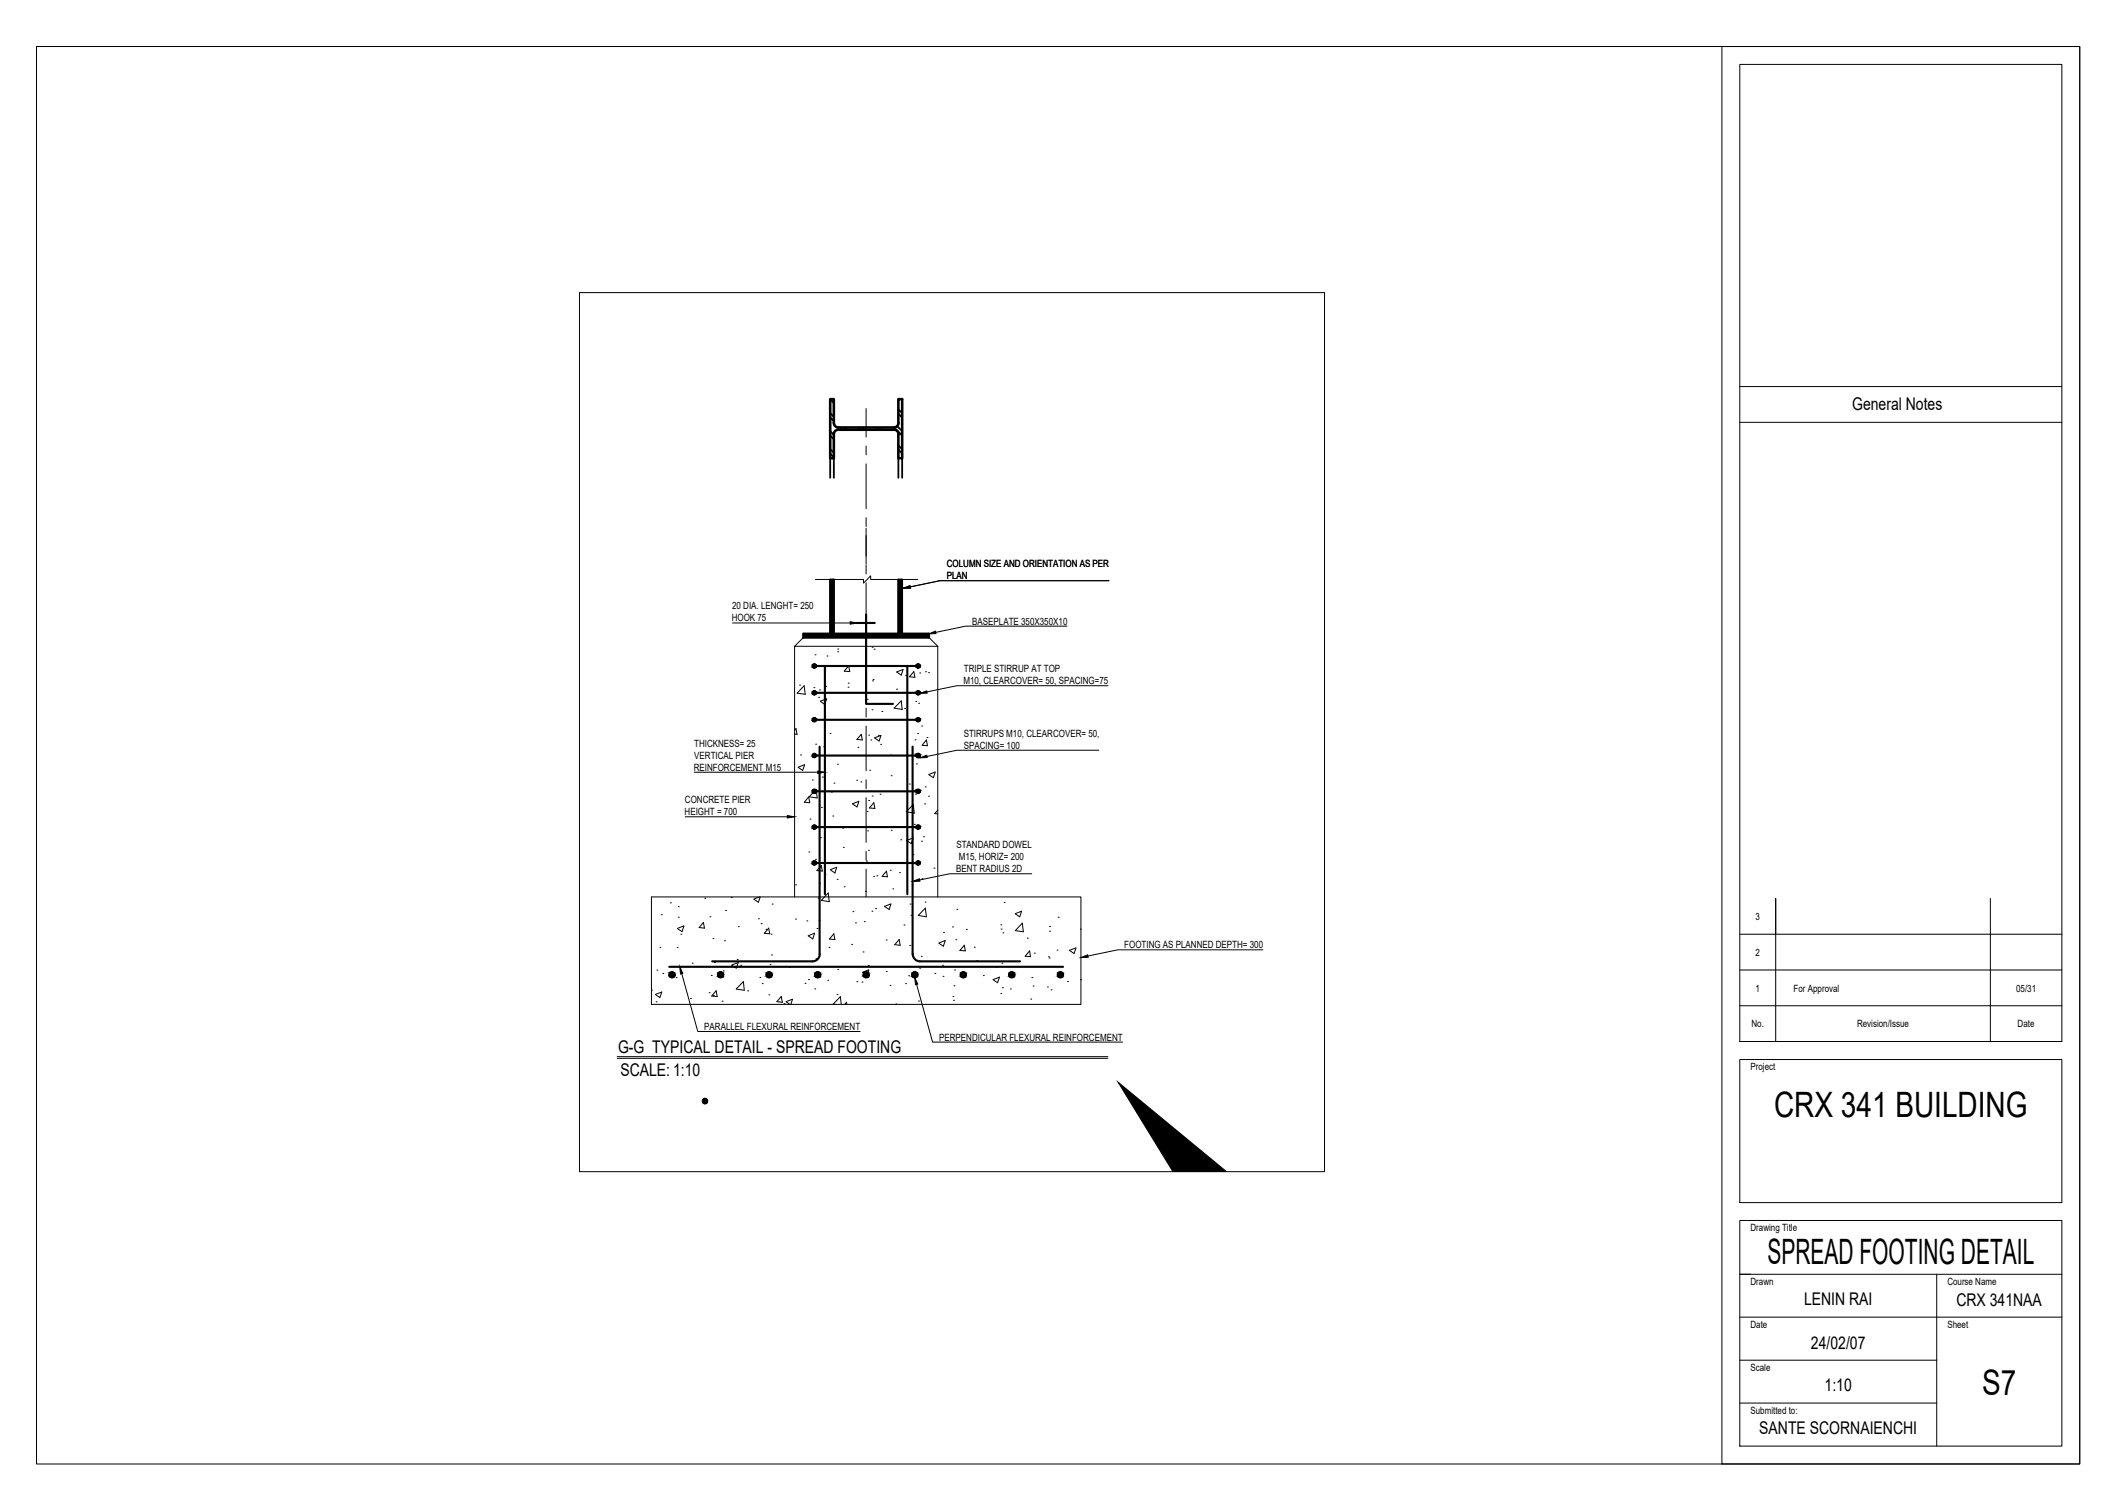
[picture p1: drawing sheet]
<svg xmlns="http://www.w3.org/2000/svg" width="594mm" height="420mm" viewBox="0 0 594 420" stroke-linecap="round" stroke-linejoin="round" font-family="sans-serif">
<!-- layer: S-CONC INSTRUCTIONS -->
<path d="M312.4 302.3l30.3 25h-15z" fill="#000" stroke="#000" stroke-width=".28"/>
<!-- layer: S-HATCH -->
<g fill="none" stroke="#000" stroke-width=".28">
<path d="M223.4 191.4h.1M224.7 191.6l.3 2.4-2.2-.4zM227.4 192.1h.1M227.8 182.9h.1M228.8 194.8h.1M229 192.7h.1M230.8 191.7h.1M231 195.2l-1.8 .7M231 195.2l-.5 1.6-1.3-.9M231.1 183.3h.1M234.1 182.1h.1M234.1 181.3h.1"/>
<path d="M237 192h.1M237 190.8h.1M237.2 186l.2 1.6-1.5-.1zM242.3 195.4h.1M243.7 198.3h.1M243.7 180.8h.1M243.8 190.2h.1M244 189.8h.1M244.3 181.4h.1M246.4 198.8h.1M250.5 192.5h.1M251.8 195.8l.3 2.4-2.2-.4z"/>
<path d="M252.3 187l-1.7 .7M252.3 187.1l-.5 1.5-1.2-.9M252.8 197.9h.1M253.1 188.7h.1M255.4 187.6l.3 1.6-1.6-.1zM255.9 196h.1M256.7 196.5h.1M257 188h.1M258.6 187.7h.1M259.5 187.9h.1M222 204l.5-.5 .2 1.6M222 205.1h.8"/>
<path d="M223.7 210.9h.1M224.8 213.6l-1.7 .7M224.8 213.7l-.5 1.5-1.2-.8M227 217.9h.1M227.9 207.9h.1M229.8 217.1h.1M230.2 208.6h.1M230.4 200.9h.1M230.5 200.2h.1M231.9 204.9h.1M233 218.8h.1M234 213.5h.1"/>
<path d="M239.4 218h.1M239.7 208.8h.1M240.5 218.4h.1M240.7 205.1l.3 1.6-1.6-.1zM242.7 205.4h.1M243 215.2h.1M243.3 206.7h.1M244.4 206.1l1.8-.7-.5 1.6zM245.5 205.4h.1M246.1 207.9h.1M248.8 210.9h.1M249 216.7h.1"/>
<path d="M254.1 219h.1M255.7 206.7h.1M256.1 213.4h.1M256.4 204.9h.1M257.6 202.8h.1M258.5 219.8h.1M258.9 206.7l.3 1.6-1.5-.1zM259 206h.1M261.3 215.6l-1.8 .8M261.3 215.7l-.5 1.6-1.3-.9M226 222.6l.3 1.6-1.6-.1zM226 238h.1"/>
<path d="M226.4 228.8h.1M228.1 220.5l.2 2.4-2.2-.3zM228.9 224.9h.1M229.2 234h.1M229.5 225.6h.1M232.3 221.3h.1M232.7 228h.1M235.5 231.4h.1M235.7 236.7h.1M240 223.9l-1.8 .6M240 223.9l-.5 1.5-1.3-.8M242.3 226.7h.1"/>
<path d="M242.4 232.1h.1M242.7 237.5h.1M242.7 223.6h.1M243.7 222.4h.1M244.2 224.2l.3 1.6-1.5-.1zM245.9 221.9h.1M249 231.9h.1M251.7 234.6h.1M255.1 238.8h.1M255.1 234.1l-1.7 .7 1.2 .9 .5-1.6M255.2 224.7l.3 2.5-2.3-.4zM255.5 230.3h.1"/>
<path d="M255.8 221.9h.1M257.5 235h.1M258.1 233.8h.1M258.4 224.6h.1M259.5 222.4h.1M262 226.3l-.8 1 .8 .1M184.8 255.5h.1M187.3 252.2h.1M189.5 256.2h.1M189.5 253.3h.1M191.1 258.7l-.5 1.6-1.3-.9M191.1 258.7l-1.7 .6"/>
<path d="M196.6 257.7l.2 1.6-1.4-.2zM196.9 251h.1M198.4 256.1h.1M202.7 254.3h.1M204.3 250.7h.1M206.3 258.9h.1M211.9 256.7h.1M212.2 250.6l-1.5 .6M212.4 250.6l-.5 1.5-1.2-.9M212.7 258h.1M214 259.6h.1M214.8 259.3l.3 1.6-1.5-.2z"/>
<path d="M215.8 252.6h.1M222.3 256.8h.1M222.3 247.2h.1M225.5 257.3h.1M227.9 240.1h.1M228.3 259.4h.1M228.6 250.9h.1M228.9 257.1h.1M228.9 242.4h.1M229 246.8h.1M229.8 243.3l-1.5-.1 1.2-1.4 .3 1.6M230.5 244.3h.1"/>
<path d="M231.4 249.5l.3 2.4-2.2-.4zM233.8 242.3l-1.8 .7 1.3 .9 .5-1.6M233.9 245.7h.1M235.9 247.7h.1M238.3 254.7h.1M239.1 257.8h.1M241.5 257.5h.1M241.8 249h.1M242.1 240.5h.1M243.7 254.6h.1M244.1 244.9h.1M244.7 253.8h.1"/>
<path d="M245 244.6h.1M247.2 253.2l1.8-.7-.5 1.6-1.3-.9M247.7 243.3l-1.2 1.5 1.5 .1-.3-1.5M248.8 243.1h.1M249.5 248.3h.1M251.4 243.8h.1M252.6 258.4h.1M254.3 252.6h.1M254.6 255.7h.1M254.8 247.2h.1M257.6 245.5h.1M258.5 252h.1"/>
<path d="M258.8 256.1l-2.2-.4 2-2 .3 2.4M261 242.5h.1M266.1 259h.1M267.4 254h.1M270 259.6h.1M279.7 258.4h.1M279.7 259.5h.1M280.6 252.1h.1M285.5 254.6l-.6 1.5-1.2-.8M285.5 254.6l-1.8 .6M285.7 257.9l.3 2.4-2.3-.3zM293.3 258.8h.1"/>
<path d="M295.7 256.2h.1M301.9 259.5h.1M182 276v.8M183.3 279.9h.1M183.6 271h.1M184.4 264.7h.1M184.9 277.2l-.5 1.5-1.3-.9M185 277.1l-1.8 .7M185.2 271.9h.1M188.9 273.1h.1M189.2 264.7h.1M190.2 261h.1"/>
<path d="M193 278.9h.1M193.4 269.1h.1M198.2 277.3h.1M198.8 272.5h.1M199.2 262.2h.1M199.3 278.1h.1M199.6 268.9h.1M200.1 276.8l.3 1.6-1.5-.1zM201.8 279.7h.1M202.1 271.2h.1M202.4 262.8h.1M206 268.1h.1"/>
<path d="M206.3 268.9l-1.8 .7M206.3 268.9l-.6 1.6-1.2-.9M207 269.7h.1M207.7 274.2l-2 2.1 2.3 .3-.3-2.4M208.9 276.8h.1M212.3 273.1h.1M213 274.8h.1M214.8 277.9h.1M215.2 269.5h.1M215.5 261h.1M215.6 266.8h.1M218.3 278.4l.3 1.6-1.5-.2z"/>
<path d="M220.6 270.3h.1M225 274.7h.1M225.8 261.4l1.8-.7-.5 1.6-1.3-.8M225.9 273.6h.1M227.7 276.3h.1M227.8 272.2h.1M228 267.8h.1M231.3 273.9h.1M231.6 264.7h.1M233 260.9l.3 1.6-1.5-.2zM233.9 277.8h.1M234.1 270.8h.1"/>
<path d="M238 263.8h.1M239.4 274.2h.1M240.9 274.4h.1M241 272.6h.1M241.2 265.9h.1M242.6 269.7h.1M242.8 270.9l-1.8 .7M242.8 271l-.5 1.5-1.3-.8M247.6 262.6h.1M247.6 271.4h.1M248.7 275.3h.1M251.2 262.5l.3 1.6-1.5-.2z"/>
<path d="M253 274.8h.1M253.9 272.6h.1M254.2 264.1h.1M256.7 279.7h.1M257 270.5h.1M257.4 267.2h.1M261.2 271.9h.1M263.4 269.7h.1M263.5 272.8h.1M263.7 260.5h.1M264.1 262.8l-.5 1.5-1.3-.8M264.2 262.7l-1.8 .7"/>
<path d="M266.3 278.4h.1M266.4 279.4h.1M266.6 275.4h.1M266.7 271h.1M267.1 262.5h.1M269.5 264.1l.2 1.5-1.5-.1zM272.2 264.6h.1M273 268.4h.1M274.8 272.5h.1M278.3 270.2h.1M279.3 273l-.5 1.5-1.3-.8M279.3 273l-1.8 .6"/>
<path d="M279.7 277.5h.1M280 269.1h.1M280.1 275.9h.1M280.2 260.6h.1M282.3 276.3h.1M287.1 262.1h.1M288 267.3l-.3-1.7-1.2 1.5 1.5 .2M288 279.1h.1M288.3 273.1h.1M288.7 275.5h.1M289 266.3h.1M292.7 275.7h.1"/>
<path d="M293 267.3h.1M293.2 267.6h.1M293.3 260.1h.1M293.7 276.5h.1M295.4 265.4h.1M298.3 274.2h.1M300.7 264.8l-1.8 .7M300.7 264.8l-.6 1.6-1.2-.9M301.9 273.7h.1M219.1 280.4h.1M220.7 280.6l-1-.8 1.7-.7-.4 1.5M233.4 280.6l-.6-.1 2-2.1 .3 2.2"/>
<path d="M236.1 280.6l.5-.6v.6M250.3 280.5h.1"/>
</g>
<!-- layer: S-FOOTING -->
<path d="M182 250.6h120v30h-120z" fill="none" stroke="#000" stroke-width=".28"/>
<!-- layer: S-FOUNDATION -->
<path d="M224.5 178.1l-2.5 2.5M259.5 178.1l2.5 2.5M222 180.6h40M222 180.6v70M262 180.6v70" fill="none" stroke="#000" stroke-width=".28"/>
<!-- layer: S-COLUMN-STEEL-PLAN -->
<path d="M249.8 119.4h-15.5a1.29 1.29 0 0 1-1.3-1.2v-6.7h-1v16.5h1v-6.7M251 118.2v-6.7h1.1v16.5h-1.1v-6.7M251.1 118.1a1.29 1.29 0 0 1-1.3 1.3M234.3 120.1h15.5M234.3 120a1.29 1.29 0 0 0-1.3 1.3M249.8 120a1.29 1.29 0 0 1 1.3 1.3M224.5 177.1h35v1h-35z" fill="none" stroke="#000" stroke-width=".72"/>
<!-- layer: S-FOOTING -->
<g fill="#000" stroke="#000" stroke-width=".28">
<path d="M197 307.6h.7v.3z"/>
<path d="M196.3 307.9l.2 .2 .5-.5zM197 307.6l-.3 .7-.2-.2zM197 307.6l-.3 .7 .3 .1z"/>
<path d="M196.5 307.1l-.2 .2 .7 .3zM196.3 307.3l.7 .3h-.7zM196.3 307.6v.3l.7-.3z"/>
<path d="M197 307.6v.8l.3-.1zM197 307.6l.5 .5-.2 .2zM197 307.6l.5 .5 .2-.2z"/>
<path d="M197 306.8v.8l.3-.7zM196.7 306.9l.3-.1v.8zM196.5 307.1l.5 .5-.3-.7z"/>
<path d="M197 307.6h.7v-.3zM197 307.6l.5-.5 .2 .2zM197.3 306.9l-.3 .7 .5-.5z"/>
</g>
<!-- layer: S-REINF -->
<g fill="#000" stroke="#000" stroke-width=".28">
<path d="M227.5 185.6h.2zM227.4 185.6h.3z"/>
<path d="M227.5 193.1h.2zM227.4 193.1h.3z"/>
<path d="M227.4 185.6h.4zM227.3 185.6h.5z"/>
<path d="M227.4 186.6h.3zM227.4 186.6h.2z"/>
<path d="M227.4 193.1h.4zM227.3 193.1h.5z"/>
<path d="M227.4 194.1h.3zM227.4 194.1h.2z"/>
<path d="M227.3 185.6l.5 .1zM227.2 185.7h.6z"/>
<path d="M227.3 186.5h.5zM227.3 186.5l.4 .1z"/>
<path d="M227.3 193.1l.5 .1zM227.2 193.2h.6z"/>
<path d="M227.3 194h.5zM227.3 194l.4 .1z"/>
<path d="M227.2 185.7h.7zM227.2 185.7h.7z"/>
<path d="M227.2 186.5h.6zM227.2 186.5h.6z"/>
<path d="M227.2 193.2l.7 .1zM227.2 193.2l.7 .1z"/>
<path d="M227.2 194h.6zM227.2 194h.6z"/>
<path d="M227.2 185.7l.8 .1zM227.2 185.7l.8 .1z"/>
<path d="M227.2 186.4h.7zM227.2 186.4l.6 .1z"/>
<path d="M227.2 193.3h.8zM227.1 193.3h.9z"/>
<path d="M227.2 193.9h.7zM227.2 193.9l.6 .1z"/>
<path d="M227.1 185.8l.9 .1zM227.1 185.8l.9 .1z"/>
<path d="M227.1 186.4h.9zM227.1 186.4h.8z"/>
<path d="M227.1 193.3l.9 .1zM227.1 193.3l.9 .1z"/>
<path d="M227.1 193.8h.9zM227.1 193.8l.8 .1z"/>
<path d="M227.1 185.9l.9 .1zM227.1 185.9l.9 .1z"/>
<path d="M227 186l1 .1zM227 186l1 .1z"/>
<path d="M227 186.1h1zM227 186.1h1z"/>
<path d="M227 186.1l1 .2zM227 186.1l1 .2z"/>
<path d="M227.1 186.3h.9zM227.1 186.3l.9 .1z"/>
<path d="M227.1 193.4l.9 .1zM227.1 193.4l.9 .1z"/>
<path d="M227 193.5h1zM227 193.5h1z"/>
<path d="M227 193.5l1 .2zM227 193.5l1 .2z"/>
<path d="M227 193.7l1 .1zM227 193.7l1 .1z"/>
<path d="M227.1 193.8h.9zM227.1 193.8h.9z"/>
<path d="M256.5 185.6h.2zM256.4 185.6h.3z"/>
<path d="M256.5 193.1h.2zM256.4 193.1h.3z"/>
<path d="M256.4 185.6h.4zM256.3 185.6h.5z"/>
<path d="M256.4 186.6h.3zM256.4 186.6h.2z"/>
<path d="M256.4 193.1h.4zM256.3 193.1h.5z"/>
<path d="M256.4 194.1h.3zM256.4 194.1h.2z"/>
<path d="M256.3 185.6l.5 .1zM256.3 185.6l.5 .1z"/>
<path d="M256.3 186.5h.5zM256.3 186.5l.4 .1z"/>
<path d="M256.3 193.1l.5 .1zM256.3 193.1l.5 .1z"/>
<path d="M256.3 194h.5zM256.3 194l.4 .1z"/>
<path d="M256.2 185.7h.7zM256.2 185.7h.7z"/>
<path d="M256.2 186.5h.6zM256.2 186.5h.6z"/>
<path d="M256.2 193.2l.7 .1zM256.2 193.2l.7 .1z"/>
<path d="M256.2 194h.6zM256.2 194h.6z"/>
<path d="M256.2 185.7l.8 .1zM256.2 185.7l.8 .1z"/>
<path d="M256.2 186.4h.7zM256.2 186.4l.6 .1z"/>
<path d="M256.2 193.3h.8zM256.2 193.3h.8z"/>
<path d="M256.2 193.9h.7zM256.2 193.9l.6 .1z"/>
<path d="M256.1 185.8l.9 .1zM256.1 185.8l.9 .1z"/>
<path d="M256.1 186.4h.9zM256.1 186.4h.8z"/>
<path d="M256.1 193.3l.9 .1zM256.1 193.3l.9 .1z"/>
<path d="M256.1 193.8h.9zM256.1 193.8l.8 .1z"/>
<path d="M256.1 185.9l.9 .1zM256.1 185.9l.9 .1z"/>
<path d="M256 186l1 .1zM256 186l1 .1z"/>
<path d="M256 186.1l1 .2zM256 186.1l1 .2z"/>
<path d="M256.1 186.3h.9zM256.1 186.3l.9 .1z"/>
<path d="M256.1 193.4l.9 .1zM256.1 193.4l.9 .1z"/>
<path d="M256 193.5h1zM256 193.5h1z"/>
<path d="M256 193.7l1 .1zM256 193.7l1 .1z"/>
<path d="M256.1 193.8h.9zM256.1 193.8h.9z"/>
<path d="M256 186.1h1zM256 186.1h1z"/>
<path d="M256 193.5h1zM256 193.5l1 .2z"/>
<path d="M227.5 200.6h.2zM227.4 200.6h.3z"/>
<path d="M227.5 210.6h.2zM227.4 210.6h.3z"/>
<path d="M227.4 200.6h.4zM227.3 200.6h.5z"/>
<path d="M227.4 201.5h.3zM227.4 201.5h.2z"/>
<path d="M227.4 210.6h.4zM227.3 210.6h.5z"/>
<path d="M227.4 211.5h.3zM227.4 211.5l.2 .1z"/>
<path d="M227.3 200.6l.5 .1zM227.2 200.7h.6z"/>
<path d="M227.3 201.5h.5zM227.3 201.5h.4z"/>
<path d="M227.3 210.6l.5 .1zM227.3 210.6l.5 .1z"/>
<path d="M227.3 211.5h.5zM227.3 211.5h.4z"/>
<path d="M227.2 200.7h.7zM227.2 200.7h.7z"/>
<path d="M227.2 201.5h.6zM227.2 201.5h.6z"/>
<path d="M227.2 210.7h.7zM227.2 210.7h.7z"/>
<path d="M227.2 211.5h.6zM227.2 211.5h.6z"/>
<path d="M227.2 200.7l.8 .1zM227.2 200.7l.8 .1z"/>
<path d="M227.2 201.4h.7zM227.2 201.4l.6 .1z"/>
<path d="M227.2 210.7l.8 .1zM227.2 210.7l.8 .1z"/>
<path d="M227.2 211.4h.7zM227.2 211.4l.6 .1z"/>
<path d="M227.1 200.8l.9 .1zM227.1 200.8l.9 .1z"/>
<path d="M227.1 201.3h.9zM227.1 201.3l.8 .1z"/>
<path d="M227.1 210.8l.9 .1zM227.1 210.8l.9 .1z"/>
<path d="M227.1 211.3h.9zM227.1 211.3l.8 .1z"/>
<path d="M227.1 200.9l.9 .1zM227.1 200.9l.9 .1z"/>
<path d="M227 201l1 .1zM227 201l1 .1z"/>
<path d="M227 201.1l1 .1zM227 201.1l1 .1z"/>
<path d="M227 201.2l1 .1zM227 201.2l1 .1z"/>
<path d="M227.1 201.3h.9zM227.1 201.3h.9z"/>
<path d="M227.1 210.9l.9 .1zM227.1 210.9l.9 .1z"/>
<path d="M227 211l1 .1zM227 211l1 .1z"/>
<path d="M227 211.1l1 .1zM227 211.1l1 .1z"/>
<path d="M227 211.2h1zM227 211.2h1z"/>
<path d="M227.1 211.2h.9zM227.1 211.2l.9 .1z"/>
<path d="M256.5 200.6h.2zM256.4 200.6h.3z"/>
<path d="M256.5 210.6h.2zM256.4 210.6h.3z"/>
<path d="M256.4 200.6h.4zM256.3 200.6h.5z"/>
<path d="M256.4 201.5h.3zM256.4 201.5h.2z"/>
<path d="M256.4 210.6h.4zM256.3 210.6h.5z"/>
<path d="M256.4 211.5h.3zM256.4 211.5l.2 .1z"/>
<path d="M256.3 200.6l.5 .1zM256.3 200.6l.5 .1z"/>
<path d="M256.3 201.5h.5zM256.3 201.5h.4z"/>
<path d="M256.3 210.6l.5 .1zM256.3 210.6l.5 .1z"/>
<path d="M256.3 211.5h.5zM256.3 211.5h.4z"/>
<path d="M256.2 200.7h.7zM256.2 200.7h.7z"/>
<path d="M256.2 201.5h.6zM256.2 201.5h.6z"/>
<path d="M256.2 210.7h.7zM256.2 210.7h.7z"/>
<path d="M256.2 211.5h.6zM256.2 211.5h.6z"/>
<path d="M256.2 200.7l.8 .1zM256.1 200.8h.9z"/>
<path d="M256.2 201.4h.7zM256.2 201.4l.6 .1z"/>
<path d="M256.2 210.7l.8 .1zM256.2 210.7l.8 .1z"/>
<path d="M256.2 211.4h.7zM256.2 211.4l.6 .1z"/>
<path d="M256.1 200.8l.9 .1zM256.1 200.8l.9 .1z"/>
<path d="M256.1 201.3h.9zM256.1 201.3l.8 .1z"/>
<path d="M256.1 210.8l.9 .1zM256.1 210.8l.9 .1z"/>
<path d="M256.1 211.3h.9zM256.1 211.3l.8 .1z"/>
<path d="M256.1 200.9l.9 .1zM256.1 200.9l.9 .1z"/>
<path d="M256 201l1 .1zM256 201l1 .1z"/>
<path d="M256 201.2l1 .1zM256 201.2l1 .1z"/>
<path d="M256.1 201.3h.9zM256.1 201.3h.9z"/>
<path d="M256.1 210.9l.9 .1zM256.1 210.9l.9 .1z"/>
<path d="M256 211l1 .1zM256 211l1 .1z"/>
<path d="M256 211.2h1zM256 211.2h1z"/>
<path d="M256.1 211.2h.9zM256.1 211.2l.9 .1z"/>
<path d="M256 201.1h1zM256 201.1l1 .1z"/>
<path d="M256 211.1h1zM256 211.1l1 .1z"/>
<path d="M227.5 220.6h.2zM227.4 220.6h.3z"/>
<path d="M227.5 230.6h.2zM227.4 230.6h.3z"/>
<path d="M227.4 220.6h.4zM227.3 220.6h.5z"/>
<path d="M227.4 221.6h.3zM227.4 221.6h.2z"/>
<path d="M227.4 230.6h.4zM227.3 230.6h.5z"/>
<path d="M227.4 231.6h.3zM227.4 231.6h.2z"/>
<path d="M227.3 220.6l.5 .1zM227.2 220.7h.6z"/>
<path d="M227.3 221.5h.5zM227.3 221.5l.4 .1z"/>
<path d="M227.3 230.6l.5 .1zM227.2 230.7h.6z"/>
<path d="M227.3 231.5h.5zM227.3 231.5l.4 .1z"/>
<path d="M227.2 220.7h.7zM227.2 220.7h.7z"/>
<path d="M227.2 221.5h.6zM227.2 221.5h.6z"/>
<path d="M227.2 230.7l.7 .1zM227.2 230.7l.7 .1z"/>
<path d="M227.2 231.5h.6zM227.2 231.5h.6z"/>
<path d="M227.2 220.7l.8 .1zM227.2 220.7l.8 .1z"/>
<path d="M227.2 221.4h.7zM227.2 221.4l.6 .1z"/>
<path d="M227.2 230.8h.8zM227.1 230.8h.9z"/>
<path d="M227.2 231.4h.7zM227.2 231.4l.6 .1z"/>
<path d="M227.1 220.8l.9 .1zM227.1 220.8l.9 .1z"/>
<path d="M227.1 221.3h.9zM227.1 221.3l.8 .1z"/>
<path d="M227.1 230.8l.9 .1zM227.1 230.8l.9 .1z"/>
<path d="M227.1 231.4h.9zM227.1 231.4h.8z"/>
<path d="M227.1 220.9l.9 .1zM227.1 220.9l.9 .1z"/>
<path d="M227 221l1 .1zM227 221l1 .1z"/>
<path d="M227 221.1h1zM227 221.1h1z"/>
<path d="M227 221.1l1 .1zM227 221.1l1 .1z"/>
<path d="M227.1 221.2h.9zM227.1 221.2l.9 .1z"/>
<path d="M227.1 230.9l.9 .1zM227.1 230.9l.9 .1z"/>
<path d="M227 231l1 .1zM227 231l1 .1z"/>
<path d="M227 231.1l1 .1zM227 231.1l1 .1z"/>
<path d="M227 231.2l1 .1zM227 231.2l1 .1z"/>
<path d="M227.1 231.3h.9zM227.1 231.3l.9 .1z"/>
<path d="M256.5 220.6h.2zM256.4 220.6h.3z"/>
<path d="M256.5 230.6h.2zM256.4 230.6h.3z"/>
<path d="M256.4 220.6h.4zM256.3 220.6h.5z"/>
<path d="M256.4 221.6h.3zM256.4 221.6h.2z"/>
<path d="M256.4 230.6h.4zM256.3 230.6h.5z"/>
<path d="M256.4 231.6h.3zM256.4 231.6h.2z"/>
<path d="M256.3 220.6l.5 .1zM256.3 220.6l.5 .1z"/>
<path d="M256.3 221.5h.5zM256.3 221.5l.4 .1z"/>
<path d="M256.3 230.6l.5 .1zM256.3 230.6l.5 .1z"/>
<path d="M256.3 231.5h.5zM256.3 231.5l.4 .1z"/>
<path d="M256.2 220.7h.7zM256.2 220.7h.7z"/>
<path d="M256.2 221.5h.6zM256.2 221.5h.6z"/>
<path d="M256.2 230.7l.7 .1zM256.2 230.7l.7 .1z"/>
<path d="M256.2 231.5h.6zM256.2 231.5h.6z"/>
<path d="M256.2 220.7l.8 .1zM256.2 220.7l.8 .1z"/>
<path d="M256.2 221.4h.7zM256.2 221.4l.6 .1z"/>
<path d="M256.2 230.8h.8zM256.2 230.8h.8z"/>
<path d="M256.2 231.4h.7zM256.2 231.4l.6 .1z"/>
<path d="M256.1 220.8l.9 .1zM256.1 220.8l.9 .1z"/>
<path d="M256.1 221.3h.9zM256.1 221.3l.8 .1z"/>
<path d="M256.1 230.8l.9 .1zM256.1 230.8l.9 .1z"/>
<path d="M256.1 231.4h.9zM256.1 231.4h.8z"/>
<path d="M256.1 220.9l.9 .1zM256.1 220.9l.9 .1z"/>
<path d="M256 221l1 .1zM256 221l1 .1z"/>
<path d="M256 221.1l1 .1zM256 221.1l1 .1z"/>
<path d="M256.1 221.2h.9zM256.1 221.2l.9 .1z"/>
<path d="M256.1 230.9l.9 .1zM256.1 230.9l.9 .1z"/>
<path d="M256 231l1 .1zM256 231l1 .1z"/>
<path d="M256 231.2l1 .1zM256 231.2l1 .1z"/>
<path d="M256.1 231.3h.9zM256.1 231.3l.9 .1z"/>
<path d="M256 221.1h1zM256 221.1h1z"/>
<path d="M256 231.1h1zM256 231.1l1 .1z"/>
<path d="M227.5 240.6h.2zM227.4 240.6h.3z"/>
<path d="M227.4 240.6h.4zM227.3 240.6h.5z"/>
<path d="M227.4 241.6h.3zM227.4 241.6h.2z"/>
<path d="M227.3 240.6l.5 .1zM227.2 240.7h.6z"/>
<path d="M227.3 241.5h.5zM227.3 241.5l.4 .1z"/>
<path d="M227.2 240.7h.7zM227.2 240.7h.7z"/>
<path d="M227.2 241.5h.6zM227.2 241.5h.6z"/>
<path d="M227.2 240.7l.8 .1zM227.2 240.7l.8 .1z"/>
<path d="M227.2 241.4h.7zM227.2 241.4l.6 .1z"/>
<path d="M227.1 240.8l.9 .1zM227.1 240.8l.9 .1z"/>
<path d="M227.1 241.3h.9zM227.1 241.3l.8 .1z"/>
<path d="M227.1 240.9l.9 .1zM227.1 240.9l.9 .1z"/>
<path d="M227 241l1 .1zM227 241l1 .1z"/>
<path d="M227 241.1l1 .1zM227 241.1l1 .1z"/>
<path d="M227 241.2l1 .1zM227 241.2l1 .1z"/>
<path d="M227.1 241.3h.9zM227.1 241.3h.9z"/>
<path d="M256.5 240.6h.2zM256.4 240.6h.3z"/>
<path d="M256.4 240.6h.4zM256.3 240.6h.5z"/>
<path d="M256.4 241.6h.3zM256.4 241.6h.2z"/>
<path d="M256.3 240.6l.5 .1zM256.3 240.6l.5 .1z"/>
<path d="M256.3 241.5h.5zM256.3 241.5l.4 .1z"/>
<path d="M256.2 240.7h.7zM256.2 240.7h.7z"/>
<path d="M256.2 241.5h.6zM256.2 241.5h.6z"/>
<path d="M256.2 240.7l.8 .1zM256.2 240.7l.8 .1z"/>
<path d="M256.2 241.4h.7zM256.2 241.4l.6 .1z"/>
<path d="M256.1 240.8l.9 .1zM256.1 240.8l.9 .1z"/>
<path d="M256.1 241.3h.9zM256.1 241.3l.8 .1z"/>
<path d="M256.1 240.9l.9 .1zM256.1 240.9l.9 .1z"/>
<path d="M256 241l1 .1zM256 241l1 .1z"/>
<path d="M256 241.2l1 .1zM256 241.2l1 .1z"/>
<path d="M256.1 241.3h.9zM256.1 241.3h.9z"/>
<path d="M256 241.1h1zM256 241.1l1 .1z"/>
<path d="M187.7 271.6h.3zM187.6 271.6h.4z"/>
<path d="M187.6 271.6l.5 .1zM187.4 271.7h.7z"/>
<path d="M187.6 273.1h.4zM187.6 273.1h.2z"/>
<path d="M187.4 271.7h.8zM187.4 271.7h.8z"/>
<path d="M187.4 273h.7zM187.4 273l.6 .1z"/>
<path d="M187.3 271.7l1 .1zM187.2 271.8h1.1z"/>
<path d="M187.3 272.9h.9zM187.3 272.9l.8 .1z"/>
<path d="M187.2 271.8l1.2 .1zM187.2 271.8l1.2 .1h-1.3z"/>
<path d="M187.2 272.8h1.1zM187.2 272.8l1 .1z"/>
<path d="M187.1 271.9l1.4 .2zM187.1 271.9l1.4 .2z"/>
<path d="M187.1 272.7h1.3zM187.1 272.7l1.2 .1z"/>
<path d="M187.1 272.1l1.4 .1zM187.1 272.1l1.4 .1z"/>
<path d="M187.1 272.6h1.4zM187.1 272.6l1.3 .1z"/>
<path d="M187 272.2l1.5 .1zM187 272.2l1.5 .1z"/>
<path d="M187 272.3l1.5 .2zM187 272.3l1.5 .2z"/>
<path d="M187 272.5h1.5zM187 272.5l1.5 .1z"/>
<path d="M201.3 271.6h.2zM201.1 271.6h.4z"/>
<path d="M201.1 271.6l.6 .1zM201 271.7h.7z"/>
<path d="M201.1 273.1h.4zM201.1 273.1h.3z"/>
<path d="M201 271.7h.8zM200.9 271.7h.9z"/>
<path d="M201 273h.7zM201 273l.5 .1z"/>
<path d="M200.9 271.7l1 .1zM200.9 271.7l1 .1z"/>
<path d="M200.9 272.9h.9zM200.9 272.9l.8 .1z"/>
<path d="M200.8 271.8l1.2 .1zM200.8 271.8l1.2 .1h-1.3z"/>
<path d="M200.8 272.8h1.1zM200.8 272.8l1 .1z"/>
<path d="M200.7 271.9l1.3 .2zM200.7 271.9l1.3 .2h-1.4z"/>
<path d="M200.7 272.7h1.3zM200.7 272.7l1.2 .1z"/>
<path d="M200.6 272.1l1.5 .1zM200.6 272.1l1.5 .1z"/>
<path d="M200.6 272.6h1.4zM200.6 272.6l1.4 .1z"/>
<path d="M200.6 272.2l1.5 .1zM200.6 272.2l1.5 .1z"/>
<path d="M200.6 272.5h1.5zM200.6 272.5l1.4 .1z"/>
<path d="M200.6 272.3h1.5zM200.6 272.3l1.5 .2z"/>
<path d="M214.8 271.6h.3zM214.7 271.6h.4z"/>
<path d="M214.7 271.6l.5 .1zM214.5 271.7h.7z"/>
<path d="M214.7 273.1h.4zM214.7 273.1h.3z"/>
<path d="M214.5 271.7h.8zM214.5 271.7h.8z"/>
<path d="M214.5 273h.7zM214.5 273l.6 .1z"/>
<path d="M214.5 271.7l.9 .1zM214.3 271.8h1.1z"/>
<path d="M214.5 272.9h.8zM214.5 272.9l.7 .1z"/>
<path d="M214.3 271.8l1.2 .1zM214.3 271.8l1.2 .1h-1.3z"/>
<path d="M214.3 272.8h1.1zM214.3 272.8l1 .1z"/>
<path d="M214.2 271.9l1.4 .2zM214.2 271.9l1.4 .2z"/>
<path d="M214.2 272.7h1.3zM214.2 272.7l1.2 .1z"/>
<path d="M214.2 272.1l1.4 .1zM214.2 272.1l1.4 .1z"/>
<path d="M214.2 272.6h1.4zM214.2 272.6l1.3 .1z"/>
<path d="M214.2 272.2l1.4 .1zM214.2 272.2l1.4 .1z"/>
<path d="M214.2 272.3l1.4 .2zM214.2 272.3l1.4 .2z"/>
<path d="M214.2 272.5h1.4zM214.2 272.5l1.4 .1z"/>
<path d="M228.4 271.6h.3zM228.3 271.6h.4z"/>
<path d="M228.3 271.6l.5 .1zM228.1 271.7h.7z"/>
<path d="M228.3 273.1h.4zM228.3 273.1h.2z"/>
<path d="M228.1 271.7h.8zM228 271.7h.9z"/>
<path d="M228.1 273h.7zM228.1 273l.6 .1z"/>
<path d="M228 271.7l1 .1zM228 271.7l1 .1z"/>
<path d="M228 272.9h.9zM228 272.9l.8 .1z"/>
<path d="M227.9 271.8l1.2 .1zM227.9 271.8l1.2 .1h-1.3z"/>
<path d="M227.9 272.8h1.1zM227.9 272.8l1 .1z"/>
<path d="M227.8 271.9l1.4 .2zM227.8 271.9l1.4 .2h-1.4z"/>
<path d="M227.8 272.7h1.3zM227.8 272.7l1.2 .1z"/>
<path d="M227.8 272.1l1.4 .1zM227.8 272.1l1.4 .1z"/>
<path d="M227.8 272.6h1.4zM227.8 272.6l1.3 .1z"/>
<path d="M227.7 272.2l1.5 .1zM227.7 272.2l1.5 .1z"/>
<path d="M227.7 272.3l1.5 .2zM227.7 272.3l1.5 .2z"/>
<path d="M227.7 272.5h1.5zM227.7 272.5l1.5 .1z"/>
<path d="M242 271.6h.2zM241.8 271.6h.4z"/>
<path d="M241.8 271.6l.6 .1zM241.7 271.7h.7z"/>
<path d="M241.8 273.1h.4zM241.8 273.1h.3z"/>
<path d="M241.7 271.7h.8zM241.6 271.7h.9z"/>
<path d="M241.7 273h.7zM241.7 273l.5 .1z"/>
<path d="M241.6 271.7l1 .1zM241.6 271.7l1 .1z"/>
<path d="M241.6 272.9h.9zM241.6 272.9l.8 .1z"/>
<path d="M241.5 271.8l1.2 .1zM241.5 271.8l1.2 .1h-1.3z"/>
<path d="M241.5 272.8h1.1zM241.5 272.8l1 .1z"/>
<path d="M241.4 271.9l1.3 .2zM241.4 271.9l1.3 .2z"/>
<path d="M241.4 272.7h1.3zM241.4 272.7l1.2 .1z"/>
<path d="M241.3 272.1l1.5 .1zM241.3 272.1l1.5 .1z"/>
<path d="M241.3 272.6h1.4zM241.3 272.6l1.4 .1z"/>
<path d="M241.3 272.2l1.5 .1zM241.3 272.2l1.5 .1z"/>
<path d="M241.3 272.3l1.5 .2zM241.3 272.3l1.5 .2z"/>
<path d="M241.3 272.5h1.5zM241.3 272.5l1.4 .1z"/>
<path d="M255.5 271.6h.3zM255.4 271.6h.4z"/>
<path d="M255.4 271.6l.5 .1zM255.3 271.7h.6z"/>
<path d="M255.4 273.1h.4zM255.4 273.1h.3z"/>
<path d="M255.3 271.7h.7zM255.1 271.7h.9z"/>
<path d="M255.3 273h.6zM255.3 273l.5 .1z"/>
<path d="M255.1 271.7l1.1 .1zM255 271.8h1.2z"/>
<path d="M255.1 272.9h.9zM255.1 272.9l.8 .1z"/>
<path d="M255 271.8l1.2 .1zM255 271.8l1.2 .1z"/>
<path d="M255 272.8h1.2zM255 272.8l1 .1z"/>
<path d="M255 271.9l1.3 .2zM255 271.9l1.3 .2h-1.4z"/>
<path d="M255 272.7h1.2zM255 272.7l1.2 .1z"/>
<path d="M254.9 272.1l1.4 .1zM254.9 272.1l1.4 .1z"/>
<path d="M254.9 272.6h1.4zM254.9 272.6l1.3 .1z"/>
<path d="M254.8 272.2l1.5 .1zM254.8 272.2l1.5 .1z"/>
<path d="M254.8 272.3l1.5 .2zM254.8 272.3l1.5 .2z"/>
<path d="M254.8 272.5h1.5zM254.8 272.5l1.5 .1z"/>
<path d="M269.1 271.6h.3zM268.9 271.6h.5z"/>
<path d="M268.9 271.6l.6 .1zM268.8 271.7h.7z"/>
<path d="M268.9 273.1h.5zM268.9 273.1h.3z"/>
<path d="M268.8 271.7h.8zM268.7 271.7h.9z"/>
<path d="M268.8 273h.7zM268.8 273l.6 .1z"/>
<path d="M268.7 271.7l1 .1zM268.7 271.7l1 .1z"/>
<path d="M268.7 272.9h.9zM268.7 272.9l.8 .1z"/>
<path d="M268.6 271.8l1.2 .1zM268.6 271.8l1.2 .1h-1.3z"/>
<path d="M268.6 272.8h1.1zM268.6 272.8l1 .1z"/>
<path d="M268.5 271.9l1.4 .2zM268.5 271.9l1.4 .2h-1.5z"/>
<path d="M268.5 272.7h1.3zM268.5 272.7l1.2 .1z"/>
<path d="M268.4 272.1l1.5 .1zM268.4 272.1l1.5 .1z"/>
<path d="M268.4 272.2l1.5 .1zM268.4 272.2l1.5 .1z"/>
<path d="M268.4 272.5l1.5 .1zM268.4 272.5l1.5 .1z"/>
<path d="M268.4 272.6h1.5zM268.4 272.6l1.4 .1z"/>
<path d="M268.4 272.3h1.5zM268.4 272.3l1.5 .2z"/>
<path d="M282.7 271.6h.2zM282.5 271.6h.4z"/>
<path d="M282.5 271.6l.5 .1zM282.4 271.7h.6z"/>
<path d="M282.5 273.1h.4zM282.5 273.1h.3z"/>
<path d="M282.4 271.7h.8zM282.3 271.7h.9z"/>
<path d="M282.4 273h.6zM282.4 273l.5 .1z"/>
<path d="M282.3 271.7l1 .1zM282.2 271.8h1.1z"/>
<path d="M282.3 272.9h.9zM282.3 272.9l.7 .1z"/>
<path d="M282.2 271.8l1.2 .1zM282.2 271.8l1.2 .1h-1.3z"/>
<path d="M282.2 272.8h1.1zM282.2 272.8l1 .1z"/>
<path d="M282.1 271.9l1.3 .2zM282.1 271.9l1.3 .2z"/>
<path d="M282.1 272.7h1.3zM282.1 272.7l1.2 .1z"/>
<path d="M282 272.1l1.5 .1zM282 272.1l1.5 .1z"/>
<path d="M282 272.6h1.4zM282 272.6l1.4 .1z"/>
<path d="M282 272.2l1.5 .1zM282 272.2l1.5 .1z"/>
<path d="M282 272.3l1.5 .2zM282 272.3l1.5 .2z"/>
<path d="M282 272.5h1.5zM282 272.5l1.4 .1z"/>
<path d="M296.2 271.6h.3zM296.1 271.6h.4z"/>
<path d="M296.1 271.6l.5 .1zM296 271.7h.6z"/>
<path d="M296.1 273.1h.4zM296.1 273.1h.3z"/>
<path d="M296 271.7h.8zM295.8 271.7h1z"/>
<path d="M296 273h.6zM296 273l.5 .1z"/>
<path d="M295.8 271.7l1 .1zM295.8 271.7l1 .1z"/>
<path d="M295.8 272.9h1zM295.8 272.9l.8 .1z"/>
<path d="M295.7 271.8l1.2 .1zM295.7 271.8l1.2 .1h-1.2z"/>
<path d="M295.7 272.8h1.1zM295.7 272.8l1.1 .1z"/>
<path d="M295.7 271.9l1.3 .2zM295.7 271.9l1.3 .2h-1.4z"/>
<path d="M295.7 272.7h1.2zM295.7 272.7l1.1 .1z"/>
<path d="M295.6 272.1l1.4 .1zM295.6 272.1l1.4 .1z"/>
<path d="M295.6 272.6h1.4zM295.6 272.6l1.3 .1z"/>
<path d="M295.5 272.2l1.6 .1zM295.5 272.2l1.6 .1z"/>
<path d="M295.5 272.5h1.5zM295.5 272.5l1.5 .1z"/>
<path d="M295.5 272.3h1.6zM295.5 272.3l1.5 .2z"/>
</g>
<g fill="none" stroke="#000" stroke-width=".59">
<path d="M239.6 174h4.8M242 171.7v24.9h7.5M227.5 186.1h29M227.5 193.5h29M230.5 186.1v63.7M253.5 186.1v63.7M227.5 201.1h29M227.5 211.1h29M229 208.6v58M255 208.6v58M227.5 221.1h29M227.5 231.1h29"/>
<path d="M227.5 241.1h29M187 270.1h110.1M229.1 266.6a2.01 2.01 0 0 1-2 2h-28.1M255.1 266.6a2.01 2.01 0 0 0 2 2h27.9"/>
<circle cx="227.6" cy="193.5" r=".49"/>
<circle cx="227.6" cy="186" r=".49"/>
<circle cx="256.6" cy="193.5" r=".49"/>
<circle cx="256.6" cy="186" r=".49"/>
<circle cx="227.6" cy="201.1" r=".49"/>
<circle cx="227.6" cy="211.1" r=".49"/>
<circle cx="256.6" cy="211.1" r=".49"/>
<circle cx="256.6" cy="201.1" r=".49"/>
<circle cx="227.6" cy="231" r=".49"/>
<circle cx="227.6" cy="221" r=".49"/>
<circle cx="256.6" cy="231" r=".49"/>
<circle cx="256.6" cy="221" r=".49"/>
<circle cx="227.6" cy="241.1" r=".49"/>
<circle cx="256.6" cy="241.1" r=".49"/>
<circle cx="187.8" cy="272.3" r=".74"/>
<circle cx="201.4" cy="272.3" r=".74"/>
<circle cx="214.9" cy="272.3" r=".74"/>
<circle cx="228.5" cy="272.3" r=".74"/>
<circle cx="242" cy="272.3" r=".74"/>
<circle cx="255.6" cy="272.3" r=".74"/>
<circle cx="269.2" cy="272.3" r=".74"/>
<circle cx="282.7" cy="272.3" r=".74"/>
<circle cx="296.3" cy="272.3" r=".74"/>
</g>
<!-- layer: S-COLUMN-STEEL-PLAN -->
<g fill="none" stroke="#000" stroke-width=".51">
<path d="M232 115.4l1 1M232 111.6l1 1M232 116.6l1 1M234.8 119.4l.6 .7M236 119.4l.6 .7M239.8 119.4l.6 .7M241 119.4l.6 .7M244.8 119.4l.6 .7M246 119.4l.7 .7M249.9 119.4l2.2 2.3M250.7 119l1.4 1.4M251 114.4l1.1 1"/>
<path d="M251 115.6l1.1 1M252 111.5l.1 .1M232 120.4l1 1.1M232 125.5l1 1M232 121.7l1 1M232 126.7l1 1M232 128v5.5M233 128v5.5M251 124.5l1.1 1M251 125.6l1.1 1.1M251 128v5.5M252.1 128v5.5"/>
<path d="M224.5 177.2l.8 .9M224.5 177.7l.4 .4M224.5 177.1l1 1M224.5 177.5l.5 .6M224.5 178l.1 .1M224.8 177.1l1 1M224.9 177.1l1 1M225.2 177.1l1 1M225.4 177.1l1 1M225.7 177.1l1 1M225.8 177.1l1 1M226.1 177.1l1 1"/>
<path d="M226.3 177.1l1 1M226.6 177.1l1 1M226.7 177.1l1 1M227 177.1l1 1M227.2 177.1l1 1M227.5 177.1l1 1M227.6 177.1l1 1M227.9 177.1l1 1M228.1 177.1l1 1M228.3 177.1l1.1 1M228.5 177.1l1 1M228.8 177.1l1 1"/>
<path d="M229 177.1l1 1M229.3 177.1l1 1M229.4 177.1l1 1M229.7 177.1l1 1M229.9 177.1l1 1M230.2 177.1l.9 1M230.3 177.1l1 1M230.6 177.1l1 1M230.8 177.1l1 1M231.1 177.1l1 1M231.2 177.1l1 1M231.5 177.1l1 1"/>
<path d="M231.6 177.1l1.1 1M231.9 177.1l1.1 1M232 176.2l1.8 1.9M232 176.7l1.4 1.4M232 176.5l1.6 1.6M232 176.9l1.1 1.2M232 162.3l1 1M232 162.7l1 1M232 163.2l1 1M232 163.6l1 1M232 164l1 1.1M232 164.5l1 1"/>
<path d="M232 165l1 1M232 165.4l1 1M232 165.9l1 1M232 166.3l1 1M232 166.8l1 1M232 167.2l1 1M232 167.6l1 1.1M232 168.1l1 1M232 168.6l1 1M232 169l1 1M232 169.5l1 1M232 169.9l1 1"/>
<path d="M232 170.3l1 1.1M232 170.8l1 1M232 171.2l1 1.1M232 171.7l1 1M232 172.1l1 1.1M232 172.6l1 1M232 173.1l1 1M232 173.5l1 1M232 173.9l1 1.1M232 174.4l1 1M232 174.8l1 1.1M232 175.3l1 1"/>
<path d="M232 175.7l1 1M232 162.1l1 1M232 162.6l1 1M232 163l1 1M232 163.4l1 1.1M232 163.9l1 1M232 164.3l1 1.1M232 164.8l1 1M232 165.3l1 1M232 165.7l1 1M232 166.2l1 1M232 166.6l1 1"/>
<path d="M232 167l1 1.1M232 167.5l1 1M232 167.9l1 1.1M232 168.4l1 1M232 168.8l1 1.1M232 169.3l1 1M232 169.8l1 1M232 170.2l1 1M232 170.6l1 1.1M232 171.1l1 1M232 171.5l1 1.1M232 172l1 1"/>
<path d="M232 172.4l1 1M232 172.9l1 1M232 173.3l1 1.1M232 173.8l1 1M232 174.2l1 1.1M232 174.7l1 1M232 175.1l1 1M232 175.6l1 1M232 176l1 1M232.2 161.9l.8 .8M232.5 161.9l.5 .5M232.7 161.9l.3 .3"/>
<path d="M232.9 161.9h.1M233 162.9l-1-1v15.2M233 161.9v15.2l1 1M233.3 177.1l1 1M233.5 177.1l.9 1M233.8 177.1l.9 1M233.9 177.1l1 1M234.2 177.1l1 1M234.4 177.1l1 1M234.7 177.1l1 1M234.8 177.1l1 1M235.1 177.1l1 1"/>
<path d="M235.2 177.1l1.1 1M235.5 177.1l1.1 1M235.7 177.1l1 1M236 177.1l1 1M236.1 177.1l1.1 1M236.4 177.1l1 1M236.6 177.1l1 1M236.9 177.1l1 1M237.1 177.1l.9 1M237.4 177.1l.9 1M237.5 177.1l1 1M237.8 177.1l1 1"/>
<path d="M238 177.1l1 1M238.3 177.1l.9 1M238.4 177.1l1 1M238.7 177.1l1 1M238.8 177.1l1.1 1M239.1 177.1l1.1 1M239.3 177.1l1 1M239.6 177.1l1 1M239.7 177.1l1 1M240 177.1l1 1M240.2 177.1l1 1M240.5 177.1l1 1"/>
<path d="M240.7 177.1l.9 1M240.9 177.1l1 1M241.1 177.1l1 1M241.4 177.1l1 1M241.6 177.1l.9 1M241.9 177.1l.9 1M242 177.1l1 1M242.3 177.1l1 1M242.4 177.1l1.1 1M242.7 177.1l1 1M242.9 177.1l1 1M243.2 177.1l1 1"/>
<path d="M243.3 177.1l1 1M243.6 177.1l1 1M243.8 177.1l1 1M244.1 177.1l1 1M244.2 177.1l1 1M244.5 177.1l1 1M244.7 177.1l1 1M245 177.1l1 1M245.2 177.1l.9 1M245.4 177.1l1 1M245.6 177.1l1 1M245.9 177.1l1 1"/>
<path d="M246 177.1l1 1M246.3 177.1l1 1M246.5 177.1l1 1M246.8 177.1l1 1M246.9 177.1l1 1M247.2 177.1l1 1M247.4 177.1l1 1M247.7 177.1l1 1M247.8 177.1l1 1M248.1 177.1l1 1M248.3 177.1l1 1M248.6 177.1l1 1"/>
<path d="M248.8 177.1l.9 1M249 177.1l1 1M249.2 177.1l1 1M249.5 177.1l1 1M249.6 177.1l1 1M249.9 177.1l1 1M250.1 177.1l1 1M250.4 177.1l1 1M250.5 177.1l1 1M250.8 177.1l1 1M251 176.4l1.7 1.7M251 176.9l1.3 1.2"/>
<path d="M251 176.2l1.9 1.9M251 176.7l1.4 1.4M251 162.1l1.1 1M251 162.5l1.1 1M251 162.9l1.1 1.1M251 163.4l1.1 1M251 163.8l1.1 1M251 164.3l1.1 1M251 164.7l1.1 1M251 165.2l1.1 1M251 165.7l1.1 1M251 166.1l1.1 1"/>
<path d="M251 166.5l1.1 1.1M251 167l1.1 1M251 167.4l1.1 1M251 167.9l1.1 1M251 168.3l1.1 1M251 168.8l1.1 1M251 169.2l1.1 1M251 169.7l1.1 1M251 170l1.1 1M251 170.1l1.1 1.1M251 170.6l1.1 1M251 170.9l1.1 1"/>
<path d="M251 171l1.1 1M251 171.5l1.1 1M251 171.9l1.1 1M251 172.4l1.1 1M251 172.8l1.1 1M251 173.3l1.1 1M251 173.7l1.1 1.1M251 174.2l1.1 1M251 174.6l1.1 1M251 175l1.1 1.1M251 175.5l1.1 1M251 176l1.1 1"/>
<path d="M251 162.3l1.1 1.1M251 162.8l1.1 1M251 163.2l1.1 1.1M251 163.7l1.1 1M251 164.1l1.1 1M251 164.6l1.1 1M251 165l1.1 1M251 165.5l1.1 1M251 165.9l1.1 1M251 166.4l1.1 1M251 166.8l1.1 1.1M251 167.3l1.1 1"/>
<path d="M251 167.7l1.1 1M251 168.1l1.1 1.1M251 168.6l1.1 1M251 169.1l1.1 1M251 169.5l1.1 1M251 170.4l1.1 1.1M251 171.3l1.1 1M251 171.7l1.1 1.1M251 172.2l1.1 1M251 172.7l1.1 1M251 173.1l1.1 1M251 173.6l1.1 1"/>
<path d="M251 174l1.1 1M251 174.5l1.1 1M251 174.9l1.1 1M251 175.3l1.1 1.1M251 175.8l1.1 1M251 161.9v15.2l1 1M251.1 161.9l1 1M251.3 161.9l.8 .7M251.5 161.9l.6 .5M251.8 161.9l.3 .3M252 161.9l.1 .1M252.1 161.9v15.2"/>
<path d="M252.2 177.1l1 1M252.3 177.1l1 1M252.6 177.1l1 1M252.8 177.1l1 1M253.1 177.1l.9 1M253.2 177.1l1 1M253.5 177.1l1 1M253.7 177.1l1 1M254 177.1l1 1M254.1 177.1l1 1M254.4 177.1l1 1M254.6 177.1l1 1"/>
<path d="M254.8 177.1l1.1 1M255 177.1l1 1M255.3 177.1l1 1M255.5 177.1l1 1M255.8 177.1l1 1M255.9 177.1l1 1M256.2 177.1l1 1M256.4 177.1l.9 1M256.7 177.1l.9 1M256.8 177.1l1 1M257.1 177.1l1 1M257.3 177.1l1 1"/>
<path d="M257.6 177.1l1 1M257.7 177.1l1 1M258 177.1l1 1M258.1 177.1l1.1 1M258.4 177.1l1.1 1M258.6 177.1l.9 .9M258.9 177.1l.6 .6M259.1 177.1l.4 .4M259.3 177.1l.2 .1M259.5 177.1h.1"/>
</g>
<!-- layer: S-GRID -->
<g fill="none" stroke="#000" stroke-width=".28">
<path d="M242 114.1v8M242 124.6v2.5M242 129.6v12.5M242 144.6v2.5M242 147.6v10M242 157.8v2.5M242 162.8v12.5M242 177.8v2.5M242 182.8v12.5M242 197.8v2.5M242 202.8v12.5M242 217.8v2.5"/>
<path d="M242 222.8v12.5M242 237.8v2.5M242 242.8v7.8"/>
</g>
<!-- layer: S-ANNOTATIONS -->
<g fill="none" stroke="#000" stroke-width=".28">
<path d="M204.7 174h32.9M227.8 161.9h13.5v1l2-2v1h13.2M298.2 174.9h-28.4l-8.3 1.8M309.9 162.2h-47.2l-8.4 1.8M309.6 191.6h-42.2l-8.4 1.7M194 215.7h34.5M307 209.6h-39.6l-8.4 1.7M191.5 228.2h28.5M288.3 244.1h-23l-8.3 1.7M190.5 272l4.5 16.2h45.4M256.1 275l4.5 16.1h53.1M352.9 265.3h-40.6l-8.3 1.8"/>
<path d="M172.5 295.2h137.1M172.5 295.7h137.1"/>
</g>
<path d="M237.6 173.7l2 .3-2 .4zM252.4 164.3l1.9-.7 .1 .7zM259.5 177.1l1.9-.8 .1 .7zM257 193.7l2-.7 .1 .6zM228.5 215.4l2 .3-2 .4zM257 211.7l2-.7 .1 .6zM220 227.8l2 .4-2 .3zM255 246.3l1.9-.8 .1 .7zM189.9 270.1l.9 1.8-.6 .2zM255.6 273.1l.9 1.8-.7 .2zM302 267.5l1.9-.8 .2 .7z" fill="#000" stroke="#000" stroke-width=".28"/>
<!-- layer: G-BORDER -->
<g fill="none" stroke="#000" stroke-width=".28">
<path d="M10.2 13h571v396h-571zM481.2 13h100v396h-100zM486.2 18h90v273h-90zM486.2 108h90M486.2 118h90M496.2 251v40M556.2 251v40M486.2 271h90M486.2 261h90M486.2 296h90v40h-90zM486.2 291h90M486.2 281h90"/>
<path d="M486.2 341h90v63h-90zM486.2 356h90M541.2 356v48M486.2 368h90M486.2 380h55M486.2 392h55"/>
</g>
<!-- layer: 0 -->
<path d="M161.9 81.7h208.2v245.6h-208.2z" fill="none" stroke="#000" stroke-width=".28"/>
<g font-size="9.8">
<text x="495.7" y="312">CRX 341 BUILDING</text>
<text x="493.9" y="353">SPREAD FOOTING DETAIL</text>
<text x="553.9" y="389.7">S7</text>
</g>
<g font-size="4.9">
<text x="517.6" y="114.6">General Notes</text>
<text x="172.7" y="294.2">G-G TYPICAL DETAIL - SPREAD FOOTING</text>
<text x="173.4" y="300.6">SCALE:1:10</text>
<text x="504.1" y="364.7">LENIN RAI</text>
<text x="546.7" y="364.7">CRX 341NAA</text>
<text x="506.1" y="376.7">24/02/07</text>
<text x="509.9" y="388.7">1:10</text>
<text x="491.6" y="400.7">SANTE SCORNAIENCHI</text>
</g>
<g font-size="2.8">
<text x="264.5" y="161.8">PLAN</text>
<text x="264.6" y="158.5">COLUMN SIZE AND ORIENTATION AS PER</text>
<text x="204.5" y="173.6">HOOK 75</text>
<text x="204.6" y="170.3">20 DIA. LENGHT= 250</text>
<text x="271.7" y="174.5">BASEPLATE 350X350X10</text>
<text x="269.2" y="191.2">M10, CLEARCOVER= 50, SPACING=75</text>
<text x="269.3" y="187.8">TRIPLE STIRRUP AT TOP</text>
<text x="194" y="208.6">THICKNESS= 25</text>
<text x="269.3" y="205.8">STIRRUPS M10, CLEARCOVER= 50,</text>
<text x="269.3" y="209.2">SPACING= 100</text>
<text x="193.8" y="215.3">REINFORCEMENT M15</text>
<text x="194" y="212">VERTICAL PIER</text>
<text x="191.3" y="227.8">HEIGHT = 700</text>
<text x="191.4" y="224.4">CONCRETE PIER</text>
<text x="267.3" y="237">STANDARD DOWEL</text>
<text x="267.2" y="243.7">BENT RADIUS 2D</text>
<text x="268" y="240.3">M15, HORIZ= 200</text>
<text x="490.6" y="257">3</text>
<text x="314.2" y="265">FOOTING AS PLANNED DEPTH= 300</text>
<text x="490.6" y="267">2</text>
<text x="490.6" y="277">1</text>
<text x="501.2" y="277">For Approval</text>
<text x="563.4" y="277">05/31</text>
<text x="196.8" y="287.7">PARALLEL FLEXURAL REINFORCEMENT</text>
<text x="489.4" y="287">No.</text>
<text x="518.9" y="287">Revision/Issue</text>
<text x="563.8" y="287">Date</text>
<text x="262.4" y="290.7">PERPENDICULAR FLEXURAL REINFORCEMENT</text>
<text x="489.2" y="299">Project</text>
<text x="489.2" y="344">Drawing Title</text>
<text x="489.2" y="359">Drawn</text>
<text x="544.2" y="359">Course Name</text>
<text x="489.2" y="371">Date</text>
<text x="544.2" y="371">Sheet</text>
<text x="489.2" y="383">Scale</text>
<text x="489.2" y="395">Submitted to:</text>
</g>
</svg>
